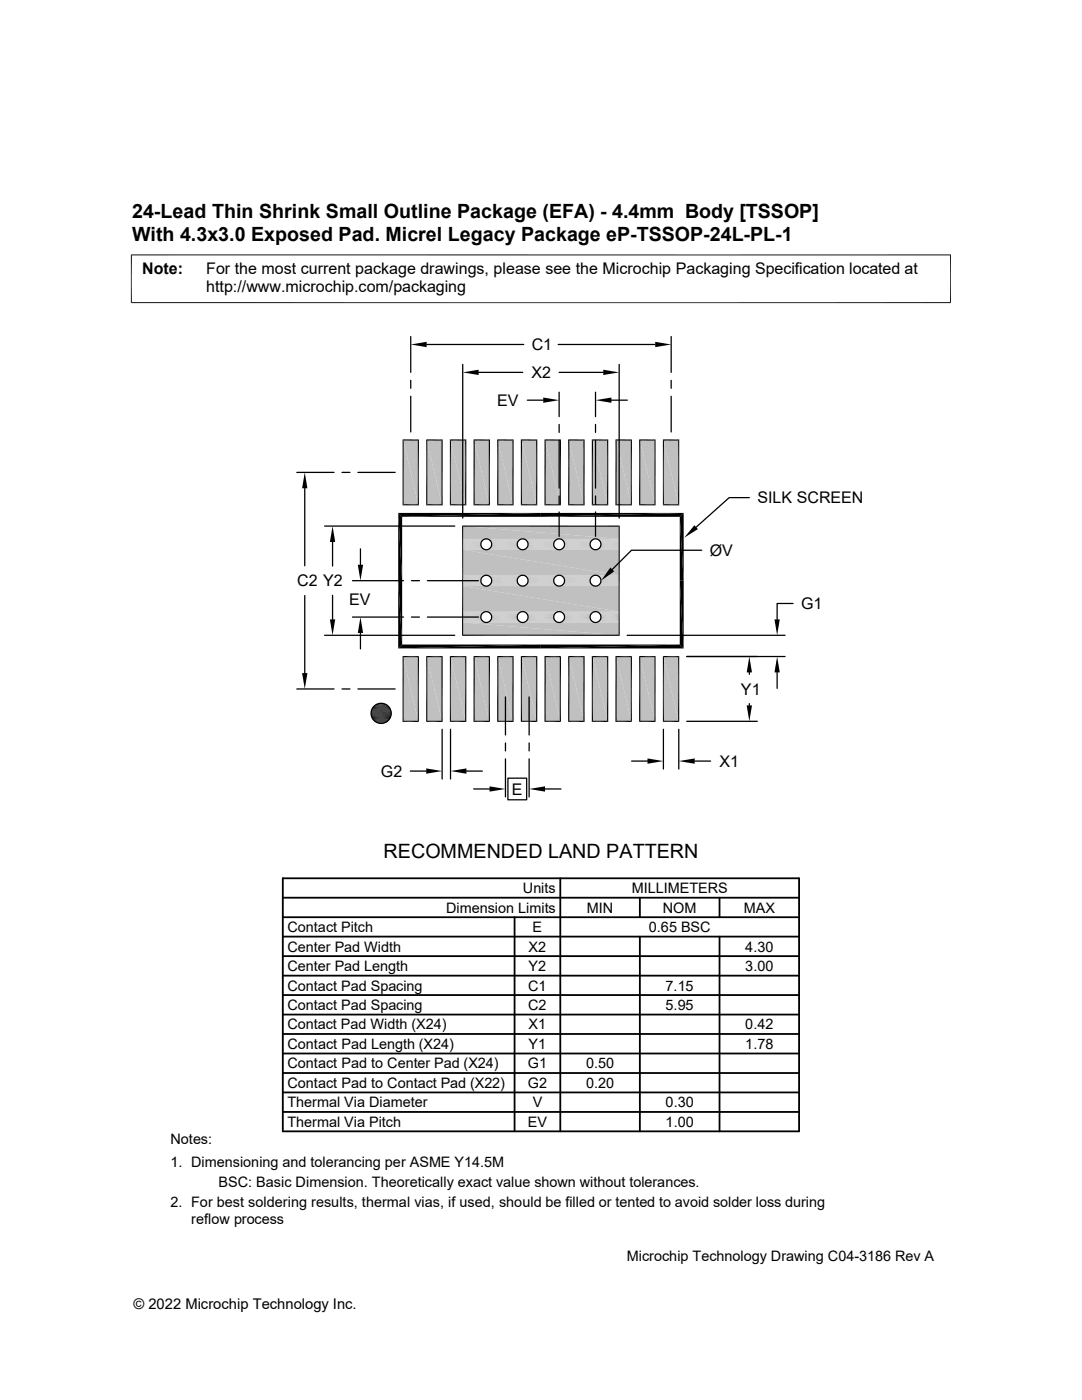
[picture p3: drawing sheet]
<svg xmlns="http://www.w3.org/2000/svg" width="216mm" height="279mm" viewBox="0 0 216 279" stroke-linecap="round" stroke-linejoin="round" font-family="sans-serif">
<g fill="#c0c0c0">
<path d="M92.3 105l31.2 2.5h-31.2z"/>
<path d="M92.3 105h31.2v2.5z"/>
</g>
<g fill="none" stroke="#c0c0c0" stroke-width=".2">
<path d="M92.3 107.6h4.6M92.3 107.6h4.4M92.3 107.7h4.2M92.3 107.8h4.1M92.3 108h3.9M92.3 108.1h3.8M92.3 108.3h3.7M92.3 108.7h3.7M92.3 108.9h3.7M92.3 109.1h3.8M92.3 109.3h3.9M92.3 109.4h4.1"/>
<path d="M92.3 109.5h4.2M92.3 109.6h4.4M92.3 109.7h4.6M97.1 107.6h7.1M97.1 109.7h7.1M97.3 107.6h6.7M97.3 109.6h6.7M97.5 109.5h6.3M97.5 107.7h6.3M97.7 107.8h5.9M97.7 109.4h5.9M97.8 109.3h5.7"/>
<path d="M97.8 108h5.7M98 108.1h5.4M98 109.1h5.4M98 108.9h5.3M98 108.3h5.3M98.1 108.7h5.1M104.4 109.7h7.1M104.4 107.6h7.1M104.6 107.6h6.7M104.6 109.6h6.7M104.8 107.7h6.3M104.8 109.5h6.3"/>
<path d="M104.9 109.4h6M104.9 107.8h6M105.1 108h5.7M105.1 109.3h5.7M105.2 109.1h5.4M105.2 108.1h5.4M105.3 108.9h5.3M105.3 108.3h5.3M105.4 108.7h5.1M111.7 107.6h7M111.7 109.7h7M111.9 107.6h6.6"/>
<path d="M111.9 109.6h6.6M112.1 109.5h6.2M112.1 107.7h6.2M112.2 107.8h6M112.2 109.4h6M112.4 109.3h5.6M112.4 108h5.6M112.5 108.1h5.4M112.5 109.1h5.4M112.6 108.9h5.2M112.6 108.3h5.2M112.6 108.7h5.2"/>
<path d="M118.9 109.7h4.6M118.9 107.6h4.6M119.1 107.6h4.4M119.1 109.6h4.4M119.3 107.7h4.2M119.3 109.5h4.2M119.5 109.4h4M119.5 107.8h4M119.6 108h3.9M119.6 109.3h3.9M119.8 109.1h3.7M119.8 108.1h3.7"/>
<path d="M119.8 108.9h3.7M119.8 108.3h3.7M119.9 108.7h3.6"/>
</g>
<path d="M92.3 108.5h3.7M98.1 108.5h5.1M105.4 108.5h5.1M112.6 108.5h5.2M119.9 108.5h3.6" fill="none" stroke="#c0c0c0" stroke-width=".21"/>
<g fill="#c0c0c0">
<path d="M92.3 109.7l31.2 5.1h-31.2z"/>
<path d="M92.3 109.7h31.2v5.1z"/>
</g>
<g fill="none" stroke="#c0c0c0" stroke-width=".2">
<path d="M92.3 114.8h4.6M92.3 114.9h4.4M92.3 115h4.2M92.3 115.1h4.1M92.3 115.2h3.9M92.3 115.4h3.8M92.3 115.8h3.7M92.3 116h3.7M92.3 116.4h3.8M92.3 116.5h3.9M92.3 116.7h4.1M92.3 116.8h4.2"/>
<path d="M92.3 116.9h4.4M92.3 117h4.6M97.1 114.8h7.1M97.1 117h7.1M97.3 114.9h6.7M97.3 116.9h6.7M97.5 116.8h6.3M97.5 115h6.3M97.7 115.1h5.9M97.7 116.7h5.9M97.8 116.5h5.7M97.8 115.2h5.7"/>
<path d="M98 115.4h5.4M98 116.4h5.4M98.1 116h5.1M98.1 115.8h5.1M104.4 117h7.1M104.4 114.8h7.1M104.6 114.9h6.7M104.6 116.9h6.7M104.8 115h6.3M104.8 116.8h6.3M104.9 116.7h6M104.9 115.1h6"/>
<path d="M105.1 115.2h5.7M105.1 116.5h5.7M105.2 116.4h5.4M105.2 115.4h5.4M105.4 116h5.1M105.4 115.8h5.1M111.7 114.8h7M111.7 117h7M111.9 114.9h6.6M111.9 116.9h6.6M112.1 116.8h6.2M112.1 115h6.2"/>
<path d="M112.2 115.1h6M112.2 116.7h6M112.4 116.5h5.6M112.4 115.2h5.6M112.5 115.4h5.4M112.5 116.4h5.4M112.6 116h5.2M112.6 115.8h5.2M118.9 117h4.6M118.9 114.8h4.6M119.1 114.9h4.4M119.1 116.9h4.4"/>
<path d="M119.3 115h4.2M119.3 116.8h4.2M119.5 116.7h4M119.5 115.1h4M119.6 115.2h3.9M119.6 116.5h3.9M119.8 116.4h3.7M119.8 115.4h3.7M119.9 116h3.6M119.9 115.8h3.6"/>
</g>
<path d="M92.3 115.6h3.7M92.3 116.2h3.7M98 116.2h5.3M98 115.6h5.3M105.3 116.2h5.3M105.3 115.6h5.3M112.6 116.2h5.2M112.6 115.6h5.2M119.8 116.2h3.7M119.8 115.6h3.7" fill="none" stroke="#c0c0c0" stroke-width=".21"/>
<g fill="#c0c0c0">
<path d="M92.3 117l31.2 5.1h-31.2z"/>
<path d="M92.3 117h31.2v5.1z"/>
</g>
<g fill="none" stroke="#c0c0c0" stroke-width=".2">
<path d="M92.3 122.1h4.6M92.3 122.1h4.4M92.3 122.2h4.2M92.3 122.4h4.1M92.3 122.5h3.9M92.3 122.7h3.8M92.3 122.9h3.7M92.3 123.1h3.7M92.3 123.5h3.7M92.3 123.6h3.8M92.3 123.8h3.9M92.3 124h4.1"/>
<path d="M92.3 124.1h4.2M92.3 124.2h4.4M92.3 124.2h4.6M97.1 122.1h7.1M97.1 124.2h7.1M97.3 122.1h6.7M97.3 124.2h6.7M97.5 124.1h6.3M97.5 122.2h6.3M97.7 122.4h5.9M97.7 124h5.9M97.8 123.8h5.7"/>
<path d="M97.8 122.5h5.7M98 122.7h5.4M98 123.6h5.4M98 123.5h5.3M98 122.9h5.3M98.1 123.1h5.1M104.4 124.2h7.1M104.4 122.1h7.1M104.6 122.1h6.7M104.6 124.2h6.7M104.8 122.2h6.3M104.8 124.1h6.3"/>
<path d="M104.9 124h6M104.9 122.4h6M105.1 122.5h5.7M105.1 123.8h5.7M105.2 123.6h5.4M105.2 122.7h5.4M105.3 123.5h5.3M105.3 122.9h5.3M105.4 123.1h5.1M111.7 122.1h7M111.7 124.2h7M111.9 122.1h6.6"/>
<path d="M111.9 124.2h6.6M112.1 124.1h6.2M112.1 122.2h6.2M112.2 122.4h6M112.2 124h6M112.4 123.8h5.6M112.4 122.5h5.6M112.5 122.7h5.4M112.5 123.6h5.4M112.6 123.5h5.2M112.6 122.9h5.2M112.6 123.1h5.2"/>
<path d="M118.9 124.2h4.6M118.9 122.1h4.6M119.1 122.1h4.4M119.1 124.2h4.4M119.3 122.2h4.2M119.3 124.1h4.2M119.5 124h4M119.5 122.4h4M119.6 122.5h3.9M119.6 123.8h3.9M119.8 123.6h3.7M119.8 122.7h3.7"/>
<path d="M119.8 123.5h3.7M119.8 122.9h3.7M119.9 123.1h3.6"/>
</g>
<path d="M92.3 123.3h3.7M98.1 123.3h5.1M105.4 123.3h5.1M112.6 123.3h5.2M119.9 123.3h3.6" fill="none" stroke="#c0c0c0" stroke-width=".21"/>
<g fill="#c0c0c0">
<path d="M92.3 124.2l31.2 2.6h-31.2z"/>
<path d="M92.3 124.2h31.2v2.6z"/>
<path d="M80.4 87.8l3.1 12.9h-3.1z"/>
<path d="M80.4 87.8h3.1v12.9z"/>
<path d="M80.4 131l3.1 13h-3.1z"/>
<path d="M80.4 131h3.1v13z"/>
<path d="M85.2 131l3 13h-3z"/>
<path d="M85.2 131h3v13z"/>
<path d="M89.9 131l3 13h-3z"/>
<path d="M89.9 131h3v13z"/>
<path d="M94.6 131l3 13h-3z"/>
<path d="M94.6 131h3v13z"/>
<path d="M99.3 131l3.1 13h-3.1z"/>
<path d="M99.3 131h3.1v13z"/>
<path d="M104 131l3.1 13h-3.1z"/>
<path d="M104 131h3.1v13z"/>
<path d="M108.8 131l3 13h-3z"/>
<path d="M108.8 131h3v13z"/>
<path d="M113.5 131l3 13h-3z"/>
<path d="M113.5 131h3v13z"/>
<path d="M118.2 131l3.1 13h-3.1z"/>
<path d="M118.2 131h3.1v13z"/>
<path d="M122.9 131l3.1 13h-3.1z"/>
<path d="M122.9 131h3.1v13z"/>
<path d="M127.7 131l3 13h-3z"/>
<path d="M127.7 131h3v13z"/>
<path d="M132.4 131l3 13h-3z"/>
<path d="M132.4 131h3v13z"/>
<path d="M132.4 87.8l3 12.9h-3z"/>
<path d="M132.4 87.8h3v12.9z"/>
<path d="M127.7 87.8l3 12.9h-3z"/>
<path d="M127.7 87.8h3v12.9z"/>
<path d="M122.9 87.8l3.1 12.9h-3.1z"/>
<path d="M122.9 87.8h3.1v12.9z"/>
<path d="M118.2 87.8l3.1 12.9h-3.1z"/>
<path d="M118.2 87.8h3.1v12.9z"/>
<path d="M113.5 87.8l3 12.9h-3z"/>
<path d="M113.5 87.8h3v12.9z"/>
<path d="M108.8 87.8l3 12.9h-3z"/>
<path d="M108.8 87.8h3v12.9z"/>
<path d="M104 87.8l3.1 12.9h-3.1z"/>
<path d="M104 87.8h3.1v12.9z"/>
<path d="M99.3 87.8l3.1 12.9h-3.1z"/>
<path d="M99.3 87.8h3.1v12.9z"/>
<path d="M94.6 87.8l3 12.9h-3z"/>
<path d="M94.6 87.8h3v12.9z"/>
<path d="M89.9 87.8l3 12.9h-3z"/>
<path d="M89.9 87.8h3v12.9z"/>
<path d="M85.2 87.8l3 12.9h-3z"/>
<path d="M85.2 87.8h3v12.9z"/>
</g>
<g fill="none" stroke="#000" stroke-width=".21">
<path d="M80.4 87.7v13.2M83.5 87.7v13.2M85.2 87.7v13.2M89.9 87.7v13.2M126 87.7v13.2M130.7 87.7v13.2M132.4 87.7v13.2M135.4 87.7v13.2M92.3 104.9v22M123.5 104.9v22M80.4 130.9v13.2M83.5 130.9v13.2"/>
<path d="M85.2 130.9v13.2M89.9 130.9v13.2M126 130.9v13.2M130.7 130.9v13.2M132.4 130.9v13.2M135.4 130.9v13.2"/>
</g>
<g fill="none" stroke="#000" stroke-width=".23">
<path d="M80.3 87.8h3.3M85 87.8h3.3M88.2 87.7v13.2M89.8 87.8h3.2M92.9 87.7v13.2M94.5 87.8h3.3M94.6 87.7v13.2M97.7 87.7v13.2M99.2 87.8h3.3M99.3 87.7v13.2M102.4 87.7v13.2M103.9 87.8h3.3"/>
<path d="M104 87.7v13.2M107.1 87.7v13.2M108.6 87.8h3.3M108.8 87.7v13.2M111.8 87.7v13.2M113.4 87.8h3.2M113.5 87.7v13.2M116.5 87.7v13.2M118.1 87.8h3.3M118.2 87.7v13.2M121.3 87.7v13.2M122.8 87.8h3.3"/>
<path d="M122.9 87.7v13.2M127.6 87.7v13.2M130.8 87.8h-3.3M132.3 87.8h3.2M80.3 100.7h3.3M85 100.7h3.3M89.8 100.7h3.2M92.2 105h31.5M94.5 100.7h3.3M99.2 100.7h3.3M103.9 100.7h3.3M108.6 100.7h3.3"/>
<path d="M113.4 100.7h3.2M118.1 100.7h3.3M122.8 100.7h3.3M127.5 100.7h3.3M132.3 100.7h3.2M80.3 131h3.3M85 131h3.3M88.2 130.9v13.2M89.8 131h3.2M92.2 126.8h31.5M92.9 130.9v13.2M94.5 131h3.3"/>
<path d="M94.6 130.9v13.2M97.7 130.9v13.2M99.2 131h3.3M99.3 130.9v13.2M102.4 130.9v13.2M103.9 131h3.3M104 130.9v13.2M107.1 130.9v13.2M108.6 131h3.3M108.8 130.9v13.2M111.8 130.9v13.2M113.4 131h3.2"/>
<path d="M113.5 130.9v13.2M116.5 130.9v13.2M118.1 131h3.3M118.2 130.9v13.2M121.3 130.9v13.2M122.8 131h3.3M122.9 130.9v13.2M127.5 131h3.3M127.6 130.9v13.2M132.3 131h3.2M80.3 144h3.3M85 144h3.3"/>
<path d="M89.8 144h3.2M94.5 144h3.3M99.2 144h3.3M103.9 144h3.3M108.6 144h3.3M113.4 144h3.2M118.1 144h3.3M122.8 144h3.3M127.5 144h3.3M132.3 144h3.2"/>
</g>
<g fill="none" stroke="#000" stroke-width=".25">
<path d="M82 67.2v7.1M82 75.9v1.6M82 79.1v7.1M85.1 68.7h19.4M92.3 72.7v30.7M95.5 74.3h8.8M105.2 79.9h3.2M111.4 68.7h19.3M111.6 74.3h8.8M111.6 78.3v4.8M118.8 78.3v4.8M122 79.9h3.2"/>
<path d="M123.5 72.7v30.7M133.9 67.2v7.1M133.9 75.9v1.6M133.9 79.1v7.1M59.2 94.3h7.5M60.8 97.5v15.4M68.2 94.3h1.6M71.4 94.3h7.4M111.6 84.7v1.6M111.6 87.9v9.5M111.6 99v1.6M118.8 84.7v1.6"/>
<path d="M118.8 87.9v9.5M118.8 99v1.6M149.5 99.3h-4l-6.6 5.9M60.8 118.9v15.4M64.8 105h25.9M66.4 108.2v4.8M66.4 118.8v4.8M70.3 115.9h10.2M71.9 109.5v3.2M82.1 115.9h1.6M85.3 115.9h10.2M111.6 102.2v4.8"/>
<path d="M118.8 102.2v4.8M140 109.8h-14l-3.8 3.8M59.2 137.5h7.5M64.8 126.8h25.9M68.2 137.5h1.6M70.3 123.1h10.2M71.4 137.5h7.4M71.9 126.3v3.2M82.1 123.1h1.6M85.3 123.1h10.2M100.9 139.1v7.6M105.6 139.1v7.6"/>
<path d="M125.1 126.8h31.6M137 131h19.7M149.5 134.2v.4M155.1 134.2v3.2M158.2 120.4h-3.1v3.2M81.9 153.9h3.1M88.2 145.5v10M89.9 145.5v10M93.1 153.9h3.1M94.5 157.5h3.2M100.9 148.3v1.6M100.9 151.4v7.6"/>
<path d="M101.3 155.3h3.8v4.3h-3.8zM105.6 148.3v1.6M105.6 151.4v7.6M108.8 157.5h3.1M126 151.9h3.2M132.4 145.5v8M135.4 145.5v8M137 144h14.1M138.6 151.9h3.2M149.5 140.4v.4"/>
<circle cx="97" cy="115.9" r="1.07"/>
<circle cx="97" cy="108.6" r="1.07"/>
<circle cx="104.3" cy="115.9" r="1.07"/>
<circle cx="104.3" cy="108.6" r="1.07"/>
<circle cx="111.6" cy="115.9" r="1.07"/>
<circle cx="111.6" cy="108.6" r="1.07"/>
<circle cx="118.8" cy="115.9" r="1.07"/>
<circle cx="118.8" cy="108.6" r="1.07"/>
<circle cx="97" cy="123.1" r="1.07"/>
<circle cx="104.3" cy="123.1" r="1.07"/>
<circle cx="111.6" cy="123.1" r="1.07"/>
<circle cx="118.8" cy="123.1" r="1.07"/>
<circle cx="76" cy="142.4" r="2.01"/>
</g>
<g fill="none" stroke="#000" stroke-width=".36">
<path d="M56.4 179.2h103M56.4 175.3h103v50.5h-103zM111.8 175.3v50.5M127.7 179.2v3.8M143.6 179.2v3.8M56.4 183h103M56.4 190.8h103M56.4 186.9h103M56.4 194.7h103M56.4 198.6h103M102.7 183v42.8M127.7 186.9v38.9"/>
<path d="M143.6 186.9v38.9M56.4 202.5h103M56.4 206.4h103M56.4 218h103M56.4 210.2h103M56.4 214.1h103M56.4 221.9h103"/>
</g>
<g fill="#000">
<path d="M82 68.7l3.1-.5v1.1zM92.3 74.3l3.2-.5v1zM108.4 79.3l3.2 .6-3.2 .5zM120.4 73.8l3.1 .5-3.1 .5zM118.8 79.9l3.2-.6v1.1zM130.7 68.2l3.2 .5-3.2 .6zM60.8 94.3l.5 3.2h-1zM66.4 105l.5 3.2h-1.1zM71.4 112.7h1.1l-.6 3.2zM79.5 102.4l.7 13.5h-.7zM79.5 102.4h28.4l-27.7 .7zM79.5 115.9l.7 12.7-.7 .8z"/>
<path d="M79.5 102.4l.7 .7v12.8zM80.2 103.1l27.7-.7v.7zM79.5 115.9h.7v12.7zM121.8 113.3l.8 .7-2.7 1.9zM135.6 103.1l.8 12.8h-.8zM107.9 103.1l28.5-.7-.8 .7zM135.6 115.9l.8 13.5-.8-.8zM136.4 102.4v13.5l-.8-12.8zM107.9 102.4h28.5l-28.5 .7zM135.6 115.9h.8v13.5zM138.6 104.8l.7 .8-2.8 1.7zM60.3 134.3h1l-.5 3.2z"/>
<path d="M65.8 123.6h1.1l-.5 3.2zM71.9 123.1l.6 3.2h-1.1zM79.5 129.4l28.4-.8v.8zM79.5 129.4l.7-.8h27.7zM107.9 128.6h27.7l-27.7 .8zM107.9 129.4l27.7-.8 .8 .8zM149.5 131l.6 3.2h-1.1zM155.1 131l.5 3.2h-1.1zM154.5 123.6h1.1l-.5 3.2zM75 144.1l1.9 .1zM75.2 140.5l1.9 .1zM75.2 144.2l1.5 .1z"/>
<path d="M75.2 144.2h1.7zM75.2 140.5h1.7zM75.4 140.4l1.5 .1zM75.4 144.3h1.1zM75.4 144.3h1.3zM75.4 140.4h1.3zM75.6 140.4h1.1zM75.6 144.3l.7 .1zM75.6 144.3h.9zM75.6 140.4h.9zM75.8 140.4h.7zM75.8 144.4h.5z"/>
<path d="M75.8 140.4h.5zM85 153.4l3.2 .5-3.2 .5zM89.9 153.9l3.2-.5v1zM97.7 156.9l3.2 .6-3.2 .5zM105.6 157.5l3.2-.6v1.1zM129.2 151.4l3.2 .5-3.2 .5zM135.4 151.9l3.2-.5v1zM149 140.8h1.1l-.6 3.2z"/>
</g>
<g fill="none" stroke="#000" stroke-width=".2">
<path d="M26.1 50.9h163.7M26.2 50.8v9.7M189.7 50.8v9.7M26.1 60.4h163.7M74 142.1h4.1M74 142.3h4.1M74 142.5h4.1M74 142.7h4.1M74.1 141.9h4M74.1 142.8h4M74.1 143h3.9M74.1 141.7h3.9"/>
<path d="M74.2 141.5h3.8M74.2 143.2h3.8M74.3 143.4h3.6M74.3 141.4h3.6M74.4 143.5h3.4M74.4 141.2h3.4M74.5 141h3.1M74.5 143.7h3.1M74.6 143.8h2.9M74.6 140.9h2.9M74.7 140.8h2.7M74.7 144h2.7"/>
<path d="M74.9 144.1h2.3M74.9 140.7h2.3M75 144.2h2.1M75 140.6h2.1"/>
</g>
<g font-size="3.9">
<text x="26.4" y="43.5">24-Lead Thin Shrink Small Outline Package (EFA) - 4.4mm Body [TSSOP]</text>
<text x="26.4" y="48">With 4.3x3.0 Exposed Pad. Micrel Legacy Package eP-TSSOP-24L-PL-1</text>
<text x="76.5" y="171.1">RECOMMENDED LAND PATTERN</text>
</g>
<g font-size="3.2">
<text x="28.4" y="54.6">Note:</text>
<text x="41.1" y="58.3">http://www.microchip.com/packaging</text>
<text x="41.1" y="54.6">For the most current package drawings, please see the Microchip Packaging Specification located at</text>
<text x="106.1" y="69.9">C1</text>
<text x="106.1" y="75.5">X2</text>
<text x="99.2" y="81">EV</text>
<text x="151.2" y="100.4">SILK SCREEN</text>
<text x="141.6" y="111">ØV</text>
<text x="59.3" y="117">C2 Y2</text>
<text x="69.7" y="120.7">EV</text>
<text x="159.9" y="121.6">G1</text>
<text x="147.8" y="138.6">Y1</text>
<text x="76" y="155">G2</text>
<text x="143.6" y="153">X1</text>
<text x="102.1" y="158.6">E</text>
</g>
<g font-size="2.9">
<text x="104.3" y="178.2">Units</text>
<text x="126" y="178.2">MILLIMETERS</text>
<text x="89" y="182.1">Dimension Limits</text>
<text x="117.1" y="182.1">MIN</text>
<text x="132.3" y="182.1">NOM</text>
<text x="148.4" y="182.1">MAX</text>
<text x="57.3" y="189.9">Center Pad Width</text>
<text x="57.3" y="186">Contact Pitch</text>
<text x="105.5" y="189.9">X2</text>
<text x="106.3" y="186">E</text>
<text x="129.5" y="186">0.65 BSC</text>
<text x="148.7" y="189.9">4.30</text>
<text x="57.3" y="197.7">Contact Pad Spacing</text>
<text x="57.3" y="193.8">Center Pad Length</text>
<text x="105.4" y="197.7">C1</text>
<text x="105.5" y="193.8">Y2</text>
<text x="132.8" y="197.7">7.15</text>
<text x="148.7" y="193.8">3.00</text>
<text x="57.3" y="201.6">Contact Pad Spacing</text>
<text x="105.4" y="201.6">C2</text>
<text x="132.8" y="201.6">5.95</text>
<text x="57.3" y="209.3">Contact Pad Length (X24)</text>
<text x="57.3" y="205.4">Contact Pad Width (X24)</text>
<text x="105.5" y="209.3">Y1</text>
<text x="105.5" y="205.4">X1</text>
<text x="148.7" y="209.3">1.78</text>
<text x="148.7" y="205.4">0.42</text>
<text x="57.3" y="213.2">Contact Pad to Center Pad (X24)</text>
<text x="105.3" y="213.2">G1</text>
<text x="116.9" y="213.2">0.50</text>
<text x="57.3" y="217.1">Contact Pad to Contact Pad (X22)</text>
<text x="57.3" y="221">Thermal Via Diameter</text>
<text x="105.3" y="217.1">G2</text>
<text x="106.3" y="221">V</text>
<text x="116.9" y="217.1">0.20</text>
<text x="132.8" y="221">0.30</text>
<text x="57.3" y="224.9">Thermal Via Pitch</text>
<text x="105.3" y="224.9">EV</text>
<text x="132.8" y="224.9">1.00</text>
<text x="34" y="228.3">Notes:</text>
<text x="34" y="232.9">1. Dimensioning and tolerancing per ASME Y14.5M</text>
<text x="43.6" y="236.9">BSC: Basic Dimension. Theoretically exact value shown without tolerances.</text>
<text x="34" y="241">2. For best soldering results, thermal vias, if used, should be filled or tented to avoid solder loss during</text>
<text x="38.1" y="244.3">reflow process</text>
<text x="125.1" y="251.7">Microchip Technology Drawing C04-3186 Rev A</text>
<text x="26.6" y="261.3">© 2022 Microchip Technology Inc.</text>
</g>
</svg>
